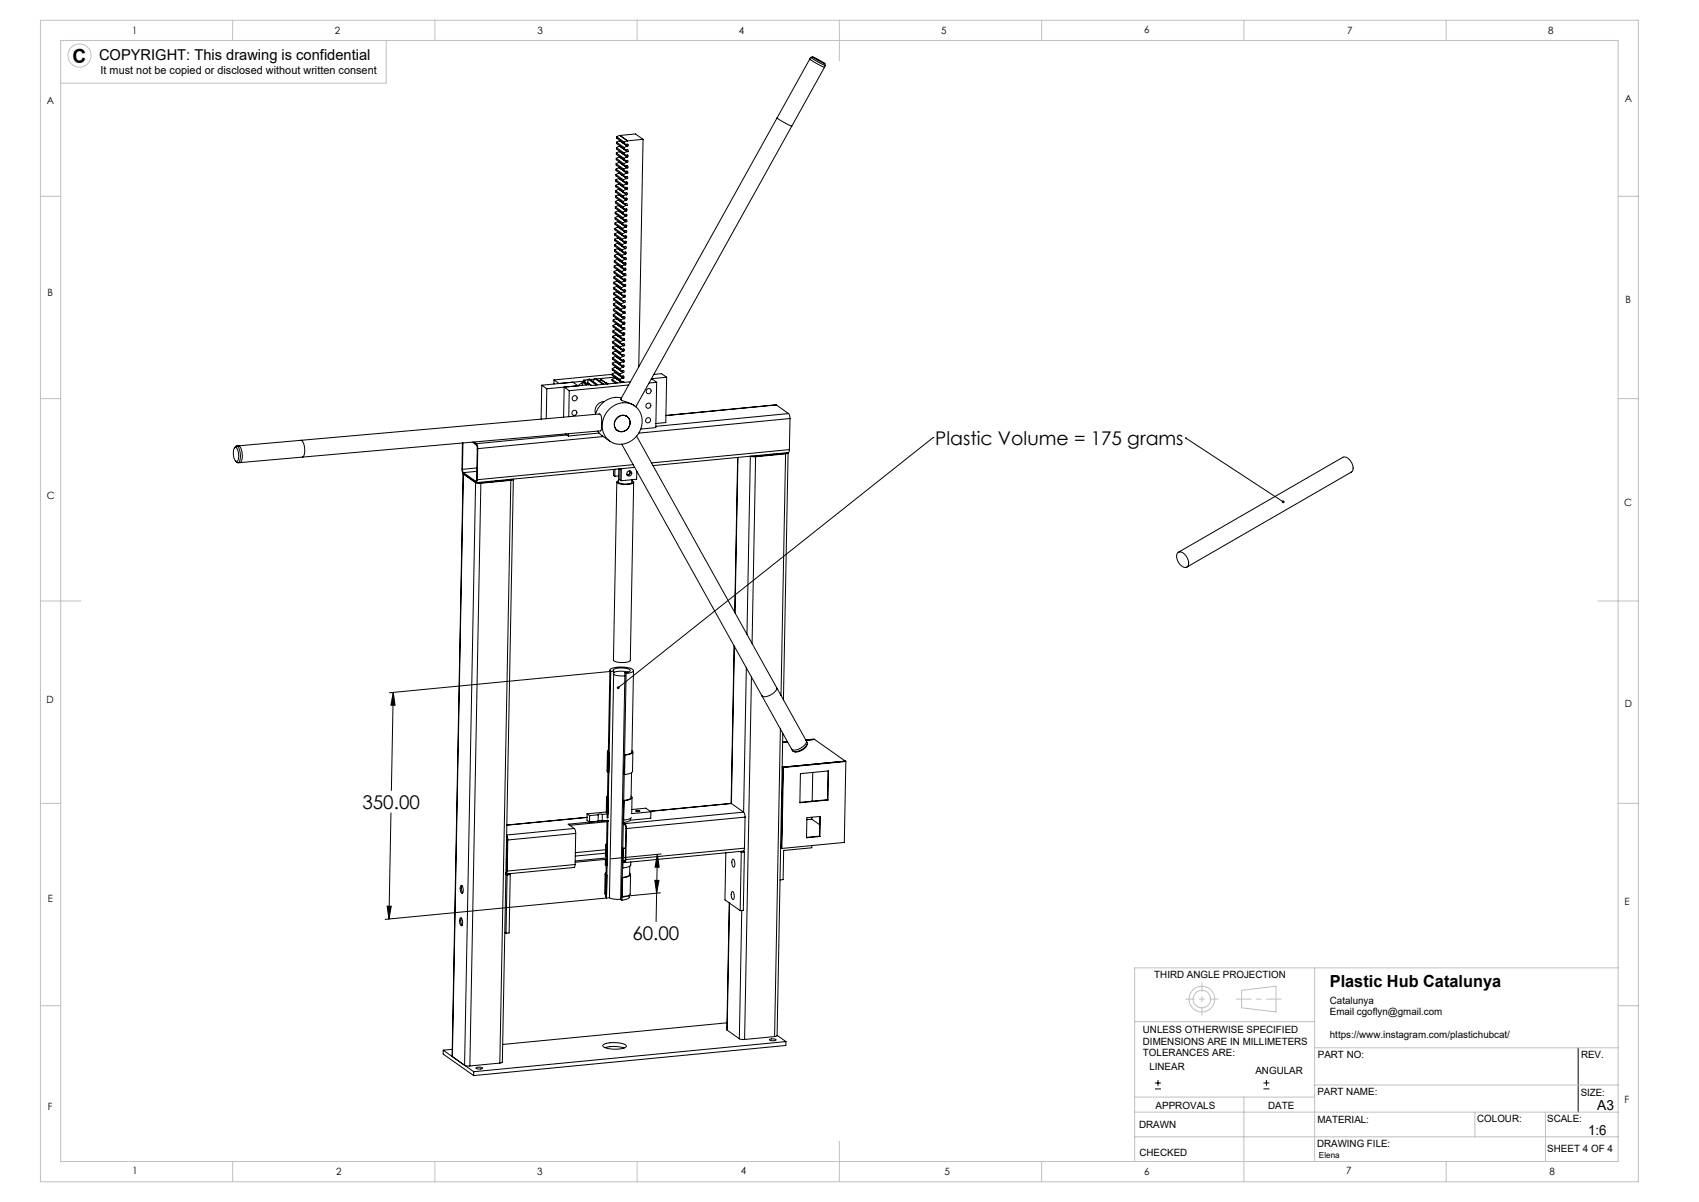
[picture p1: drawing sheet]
<svg xmlns="http://www.w3.org/2000/svg" width="420mm" height="297mm" viewBox="0 0 420 297" stroke-linecap="round" stroke-linejoin="round" font-family="sans-serif">
<g fill="none" stroke="#000" stroke-width=".25">
<path d="M200.2 14.6l3.6 2M200.2 14.6l-8.1 14.6M200.4 14.2l-.2 .4M200.4 14.2l3.7 2M200.9 14l-.5 .2M200.9 14l3 1.7zM203.9 15.7l.2 .5M204.1 16.2l-8.4 15M152.3 39.1v.4l1.9 1.3M152.3 39.1l1.9 1.4M152.4 37.8v.3l1.8 1.4M152.4 37.8l1.9 1.3"/>
<path d="M152.4 36.5v.3l1.9 1.3M152.4 36.5l1.9 1.3M152.4 35.1v.4l1.9 1.3M152.4 35.1l1.9 1.4M152.4 33.8v.3l1.9 1.4M152.4 33.8l1.9 1.3M153.1 38.8l-.8 .3M153.1 38.8l1.9 1.3M153.2 38.8h-.1M153.2 37.5l-.8 .3M153.2 37.5l1.9 1.3M153.2 36.1l-.8 .4"/>
<path d="M153.2 36.1l1.9 1.4M153.2 36.1h.1M153.2 34.8l-.8 .3M153.2 34.8l1.9 1.3M153.2 34.8h.1M153.2 33.5l-.8 .3M153.2 33.5l1.9 1.3M153.2 33.5h.1M153.3 38.8h-.1M153.3 33.5l3.8-.4 1.9 1.3M153.3 37.4l-.1 .1M153.3 36.1h-.1"/>
<path d="M153.3 34.8h-.1M154.2 39.5l.5 .1a.37 .37 0 0 1 .4 0 .37 .37 0 0 1 .2 .4l-.3 .1M154.3 39.1l-.1 .4M154.3 38.1l.8 .2M154.3 37.8v.3M154.3 36.8l.4 .2a.37 .37 0 0 1 .4-.1 .37 .37 0 0 1 .2 .4l-.2 .2M154.3 36.5v.3M154.3 35.5l.8 .2M154.3 35.1v.4M155 38.8l-.7 .3M155.1 38.8h.1M155.1 37.5l-.8 .3"/>
<path d="M155.1 38.3a.24 .24 0 0 1 .2 .3 .24 .24 0 0 1-.2 .2M155.1 38.3h.1M155.1 37.5h.1M155.1 36.1l-.8 .4M155.1 36.1h.1M155.1 34.8l-.8 .3M155.1 34.8h.1M155.1 35.7a.24 .24 0 0 1 .2 .2 .24 .24 0 0 1-.2 .2M155.1 35.7h.1M159 34.4l-3.9 .4M159 34.4l-1.1 56.2M192.1 29.2l3.6 2"/>
<path d="M192.1 29.2l-38.6 69.4M195.7 31.2l-38.5 69.3M152 59.1v.3l1.8 1.4M152 59.1l1.9 1.3M152 57.8v.3l1.9 1.3M152 57.8l1.9 1.3M152 56.4v.4l1.9 1.3M152 56.4l1.9 1.4M152 55.1v.4l1.9 1.3M152 55.1l1.9 1.3M152.1 53.8v.3l1.8 1.3M152.1 53.8l1.9 1.3"/>
<path d="M152.1 52.5v.3l1.9 1.3M152.1 52.5l1.9 1.3M152.1 51.1v.4l1.9 1.3M152.1 51.1l1.9 1.3M152.1 49.8v.3l1.9 1.4M152.1 49.8l1.9 1.3M152.2 48.5v.3l1.8 1.3M152.2 48.5l1.9 1.3M152.2 47.1v.4l1.9 1.3M152.2 47.1l1.9 1.4M152.2 45.8v.3l1.9 1.4M152.2 45.8l1.9 1.3"/>
<path d="M152.2 44.5v.3l1.9 1.3M152.2 44.5l1.9 1.3M152.3 43.1v.4l1.8 1.3M152.3 43.1l1.9 1.4M152.3 41.8v.3l1.9 1.4M152.3 41.8l1.9 1.3M152.3 40.5v.3l1.9 1.3M152.3 40.5l1.9 1.3M152.8 58.8l-.8 .3M152.8 58.8h.1M152.8 58.8l1.9 1.3M152.8 57.4l-.8 .4"/>
<path d="M152.8 57.4l1.9 1.4M152.8 57.4h.1M152.8 56.1l-.8 .3M152.8 56.1l1.9 1.3M152.8 56.1h.1M152.8 54.8l-.8 .3M152.8 54.8h.1M152.8 54.8l1.9 1.3M152.9 54.8l1.8 1.3M152.9 53.4l-.8 .4M152.9 53.4l1.9 1.4M152.9 58.7l-.1 .1"/>
<path d="M152.9 52.1l-.8 .4M152.9 52.1l1.9 1.3M152.9 57.4h-.1M152.9 52.1h.1M152.9 50.8l-.8 .3M152.9 50.8l1.9 1.3M152.9 56.1h-.1M152.9 49.5l-.8 .3M152.9 49.5l1.9 1.3M152.9 49.5h.1M152.9 54.7v.1M153 48.1l-.8 .4"/>
<path d="M153 48.1l1.9 1.3M153 53.4h-.1M153 48.1h.1M153 46.8l-.8 .3M153 46.8h.1M153 46.8l1.9 1.3M153 52.1h-.1M153 45.5l-.8 .3M153 45.5l1.9 1.3M153 45.5h.1M153 50.8h-.1M153 44.1l-.8 .4"/>
<path d="M153 44.1l1.9 1.4M153.1 49.4l-.1 .1M153.1 42.8l-.8 .3M153.1 42.8l1.9 1.3M153.1 48.1h-.1M153.1 42.8h.1M153.1 41.5l-.8 .3M153.1 41.5h.1M153.1 41.5l1.9 1.3M153.1 46.8h-.1M153.1 40.1l-.8 .4M153.1 40.1l1.9 1.4"/>
<path d="M153.1 40.1h.1M153.1 45.4l-.1 .1M153.2 44.1h-.2M153.2 42.8h-.1M153.2 41.4l-.1 .1M153.2 40.1h-.1M153.9 59.4l.4 .2a.37 .37 0 0 1 .4 0 .37 .37 0 0 1 .2 .3l-.2 .2M153.9 59.1v.3M153.9 58.1l.8 .2M153.9 57.8v.3M153.9 56.8l.8 .2M153.9 56.4v.4"/>
<path d="M153.9 55.4l.8 .2M154 55.1l-.1 .3M154 54.1l.8 .2M154 53.8v.3M154 52.8l.4 .1a.37 .37 0 0 1 .4 0 .37 .37 0 0 1 .2 .4l-.2 .1M154 52.4v.4M154 51.5l.5 .1a.37 .37 0 0 1 .3 0 .37 .37 0 0 1 .2 .3l-.2 .2M154 51.1v.4M154 50.1l.5 .2a.37 .37 0 0 1 .4 0 .37 .37 0 0 1 .2 .3l-.3 .2M154.1 49.8l-.1 .3M154.1 48.8l.8 .2M154.1 48.5v.3"/>
<path d="M154.1 47.5l.8 .1M154.1 47.1v.4M154.1 46.1l.5 .2a.37 .37 0 0 1 .3 0 .37 .37 0 0 1 .2 .3l-.2 .2M154.1 45.8v.3M154.1 44.8l.8 .2M154.2 44.5l-.1 .3M154.2 43.5l.4 .1a.37 .37 0 0 1 .4 0 .37 .37 0 0 1 .2 .4l-.2 .1M154.2 43.1v.4M154.2 42.1l.8 .2M154.2 41.8v.3M154.2 40.8l.8 .2M154.2 40.5v.3"/>
<path d="M154.7 58.8l-.8 .3M154.7 58.8h.1M154.7 57.4l-.8 .4M154.7 58.3a.24 .24 0 0 1 .2 .2 .24 .24 0 0 1-.2 .3M154.7 58.3h.1M154.7 57.4h.1M154.7 56.1l-.8 .3M154.7 56.1h.1M154.7 57a.24 .24 0 0 1 .2 .2 .24 .24 0 0 1-.2 .2M154.7 57h.1M154.7 54.8l-.7 .3M154.7 55.6a.24 .24 0 0 1 .3 .3 .24 .24 0 0 1-.3 .2"/>
<path d="M154.7 55.6h.1M154.8 54.8h.1M154.8 54.3a.24 .24 0 0 1 .2 .2 .24 .24 0 0 1-.2 .3M154.8 54.3h.1M154.8 53.4l-.8 .4M154.8 53.4h.1M154.8 52.1l-.8 .3M154.8 52.1h.1M154.8 50.8l-.8 .3M154.8 50.8h.1M154.8 49.4l-.7 .4M154.9 49.4h-.1"/>
<path d="M154.9 48.1l-.8 .4M154.9 49a.24 .24 0 0 1 .2 .2 .24 .24 0 0 1-.2 .2M154.9 49h.1M154.9 48.1h.1M154.9 47.6a.24 .24 0 0 1 .2 .3 .24 .24 0 0 1-.2 .2M154.9 47.6h.1M154.9 46.8l-.8 .3M154.9 46.8h.1M154.9 45.5l-.8 .3M154.9 45.5h.1M154.9 44.1l-.7 .4M154.9 45a.24 .24 0 0 1 .3 .2 .24 .24 0 0 1-.3 .3"/>
<path d="M154.9 45h.1M155 44.1h-.1M155 42.8l-.8 .3M155 42.8h.1M155 41.5l-.8 .3M155 42.3a.24 .24 0 0 1 .2 .3 .24 .24 0 0 1-.2 .2M155 42.3h.1M155 41.5h.1M155 41a.24 .24 0 0 1 .2 .2 .24 .24 0 0 1-.2 .3M155 41h.1M155 40.1l-.8 .4M155 40.1h.1"/>
<path d="M151.6 79.1v.3l1.9 1.4M151.6 79.1l1.9 1.3M151.6 77.8v.3l1.9 1.3M151.6 77.8l1.9 1.3M151.6 76.4v.4l1.9 1.3M151.6 76.4l1.9 1.4M151.7 75.1v.3l1.8 1.4M151.7 75.1l1.8 1.3M151.7 73.8v.3l1.9 1.3M151.7 73.8l1.9 1.3M151.7 72.4v.4l1.9 1.3M151.7 72.4l1.9 1.4"/>
<path d="M151.7 71.1v.3l1.9 1.4M151.7 71.1l1.9 1.3M151.8 69.8v.3l1.8 1.3M151.8 69.8l1.8 1.3M151.8 68.4v.4l1.9 1.3M151.8 68.4l1.9 1.4M151.8 67.1v.3l1.9 1.4M151.8 67.1l1.9 1.3M151.8 65.8v.3l1.9 1.3M151.8 65.8l1.9 1.3M151.9 64.4v.4l1.8 1.3M151.9 64.4l1.9 1.4"/>
<path d="M151.9 63.1v.3l1.9 1.4M151.9 63.1l1.9 1.3M151.9 61.8v.3l1.9 1.3M151.9 61.8l1.9 1.3M151.9 60.4v.4l1.9 1.3M151.9 60.4l1.9 1.4M152.4 78.8l-.8 .3M152.4 78.8l1.9 1.3M152.4 78.8h.1M152.4 77.4l-.8 .4M152.4 77.4l1.9 1.4M152.4 77.4h.1"/>
<path d="M152.4 76.1l-.8 .3M152.4 76.1l1.9 1.3M152.5 74.8l-.8 .3M152.5 74.8l1.9 1.3M152.5 74.8h.1M152.5 73.4l-.8 .4M152.5 73.4l1.9 1.4M152.5 78.7l-.1 .1M152.5 72.1l-.8 .3M152.5 72.1h.1M152.5 72.1l1.9 1.3M152.5 77.4h-.1"/>
<path d="M152.5 70.8l-.8 .3M152.5 70.8l1.9 1.3M152.5 70.8h.1M152.5 76.1h-.1M152.6 69.4l-.8 .4M152.6 69.4l1.9 1.4M152.6 74.7l-.1 .1M152.6 69.4h.1M152.6 68.1l-.8 .3M152.6 68.1h.1M152.6 68.1l1.9 1.3M152.6 73.4h-.1"/>
<path d="M152.6 66.8l-.8 .3M152.6 66.8l1.9 1.3M152.6 72.1h-.1M152.6 65.4l-.8 .4M152.6 65.4l1.9 1.4M152.6 70.7l-.1 .1M152.7 65.4h-.1M152.7 64.1l-.8 .3M152.7 64.1h.1M152.7 64.1l1.9 1.3M152.7 69.4h-.1M152.7 62.8l-.8 .3"/>
<path d="M152.7 62.8l1.9 1.3M152.7 62.8h.1M152.7 68.1h-.1M152.7 61.4l-.8 .4M152.7 61.4l1.9 1.4M152.7 61.4h.1M152.7 66.7l-.1 .1M152.7 60.1l-.8 .3M152.7 60.1l1.9 1.3M152.8 64.1h-.1M152.8 62.7l-.1 .1M152.8 61.4h-.1"/>
<path d="M152.8 60.1h-.1M153.5 79.4l.4 .2a.37 .37 0 0 1 .4 0 .37 .37 0 0 1 .2 .3l-.2 .2M153.5 79.1v.3M153.5 78.1l.4 .1a.37 .37 0 0 1 .4 0 .37 .37 0 0 1 .2 .4l-.2 .2M153.5 77.8v.3M153.5 76.8l.8 .1M153.5 76.4v.4M153.6 75.4l.7 .2M153.6 75.1v.3M153.6 74.1l.8 .2M153.6 73.8v.3M153.6 72.8l.5 .1a.37 .37 0 0 1 .3 0 .37 .37 0 0 1 .2 .4l-.2 .1"/>
<path d="M153.6 72.4v.4M153.6 71.4l.8 .2M153.6 71.1v.3M153.7 70.1l.7 .2M153.7 69.8v.3M153.7 68.8l.8 .2M153.7 68.4v.4M153.7 67.4l.8 .2M153.7 67.1v.3M153.7 66.1l.5 .2a.37 .37 0 0 1 .4-.1 .37 .37 0 0 1 .1 .4l-.2 .2M153.8 65.8l-.1 .3M153.8 64.8l.7 .2"/>
<path d="M153.8 64.4v.4M153.8 63.4l.8 .2M153.8 63.1v.3M153.8 62.1l.8 .2M153.8 61.8v.3M153.8 60.8l.8 .2M153.9 60.4l-.1 .4M154.3 78.8l-.8 .3M154.3 78.8h.1M154.3 77.4l-.8 .4M154.3 77.4h.1M154.3 76.9a.24 .24 0 0 1 .3 .3 .24 .24 0 0 1-.3 .2"/>
<path d="M154.3 76.9h.1M154.4 76.1l-.9 .3M154.4 76.1h.1M154.4 74.8l-.8 .3M154.4 75.6a.24 .24 0 0 1 .2 .3 .24 .24 0 0 1-.2 .2M154.4 75.6h-.1M154.4 74.8h.1M154.4 73.4l-.8 .4M154.4 74.3a.24 .24 0 0 1 .2 .2 .24 .24 0 0 1-.2 .3M154.4 74.3h.1M154.4 73.4h.1M154.4 72.1l-.8 .3"/>
<path d="M154.4 72.1h.1M154.4 70.8l-.8 .3M154.4 71.6a.24 .24 0 0 1 .3 .3 .24 .24 0 0 1-.3 .2M154.4 71.6h.1M154.5 70.8h-.1M154.5 70.3a.24 .24 0 0 1 .2 .2 .24 .24 0 0 1-.2 .3M154.5 70.3h-.1M154.5 69.4l-.8 .4M154.5 69.4h.1M154.5 68.1l-.8 .3M154.5 68.9a.24 .24 0 0 1 .2 .3 .24 .24 0 0 1-.2 .2M154.5 68.9v.1"/>
<path d="M154.5 68.1h.1M154.5 66.8l-.8 .3M154.5 67.6a.24 .24 0 0 1 .2 .3 .24 .24 0 0 1-.2 .2M154.5 67.6h.1M154.5 66.8h.1M154.5 65.4l-.7 .4M154.6 65.4h-.1M154.6 64.1l-.8 .3M154.6 65a.24 .24 0 0 1 .2 .2 .24 .24 0 0 1-.2 .2M154.6 65h-.1M154.6 64.1h.1M154.6 63.6a.24 .24 0 0 1 .2 .3 .24 .24 0 0 1-.2 .2"/>
<path d="M154.6 63.6h.1M154.6 62.8l-.8 .3M154.6 62.8h.1M154.6 61.4l-.8 .4M154.6 62.3a.24 .24 0 0 1 .2 .2 .24 .24 0 0 1-.2 .3M154.6 62.3h.1M154.6 61.4h.1M154.6 61a.24 .24 0 0 1 .3 .2 .24 .24 0 0 1-.3 .2M154.6 61h.1M154.7 60.1l-.8 .3M154.7 60.1h.1M133.9 95.2l1.3 .9"/>
<path d="M133.9 95.2l-.1 8.4M135.2 96.1l-.2 7.4M137 93.9l1.2 .9M137 93.9l-.1 1M140.7 96.5l-.1 6.5M140.7 96.5l-1.2-.8-.2 7.4M141.6 94.4l1.3 .9M143 95.3h.1M143.9 94.6l.1 .6M144 94.5l1 .6M144.3 94.3l1.1 .8M144.6 94.1l-1.6 1.2"/>
<path d="M144.6 94.1l-10.7 1.1M145.3 94.6l.9 .7M145.3 94.6h.1M145.3 94.6l-.1 .3M145.4 93.8l-1.1 .1 .3 .2M145.4 93.7l-.1 .9M145.4 93.7h.4l1.9 1.3M145.4 93.7l1.9 1.4M145.9 95l-10.7 1.1M146.9 93.7l-1 .1M147 93.5l-.3 .8M147 93.5l.3 .1 1.9 1.3"/>
<path d="M147 93.5l1.9 1.4M147.3 95.1h.1M147.7 95l-.4 .1M147.7 95v.1M148.5 93.8l-.3 .4M148.5 93.8l1.7 1.1M148.5 93.8l1.6 1.1M148.9 94.9h.3M148.9 94.9l-.1 .1M149.2 94.9v.1M149.4 99.2a2.31 2.31 0 0 0-2.2 3.1M149.8 94.6l.5 .3"/>
<path d="M151.3 93.7v.4l.9 .6M151.3 93.7l1.3 .9M151.3 92.5l-14.3 1.4M151.3 92.4v.3l1.9 1.4M151.3 92.4l1.9 1.3M151.4 91.1v.3l1.8 1.3M151.4 91.1l1.8 1.3M151.4 89.7v.4l1.9 1.3M151.4 89.7l1.9 1.4M151.4 88.4v.3l1.9 1.4M151.4 88.4l1.9 1.3M151.4 87.1v.3l1.9 1.3"/>
<path d="M151.4 87.1l1.9 1.3M151.5 85.7v.4l1.8 1.3M151.5 85.7l1.8 1.4M151.5 84.4v.4l1.9 1.3M151.5 84.4l1.9 1.3M151.5 83.1v.3l1.9 1.4M151.5 83.1l1.9 1.3M151.5 81.8v.3l1.9 1.3M151.5 81.8l1.9 1.3M151.6 80.4v.4l1.8 1.3M151.6 80.4l1.8 1.3M152 93.2l-4.6 .4"/>
<path d="M152.1 93.4l-.8 .3M152.1 93.4h.1M152.1 93.4l1.6 1.1M152.1 92.1l-.8 .3M152.1 92.1l1.9 1.3M152.1 92.1h.1M152.2 90.7l-.8 .4M152.2 90.7l1.9 1.4M152.2 90.7h.1M152.2 89.4l-.8 .3M152.2 89.4l1.9 1.3M152.2 88.1l-.8 .3"/>
<path d="M152.2 88.1l1.9 1.3M152.2 88.1h.1M152.2 93.4h-.1M152.2 86.7l-.8 .4M152.2 86.7l1.9 1.4M152.2 92l-.1 .1M152.3 85.4l-.8 .3M152.3 85.4h.1M152.3 85.4l1.8 1.3M152.3 90.7h-.1M152.3 84.1l-.8 .3M152.3 84.1l1.9 1.3"/>
<path d="M152.3 84.1h.1M152.3 89.4h-.1M152.3 82.7l-.8 .4M152.3 82.7l1.9 1.4M152.3 88l-.1 .1M152.3 81.4l-.8 .4M152.3 81.4h.1M152.3 81.4l1.9 1.3M152.3 86.7h-.1M152.4 80.1l-.8 .3M152.4 80.1l1.9 1.3M152.4 85.4h-.1"/>
<path d="M152.4 84l-.1 .1M152.4 82.7h-.1M152.4 81.4h-.1M152.5 80.1h-.1M153.2 94.1l.8 .2M153.2 93.7v.4M153.2 92.7l.8 .2M153.2 92.4v.3M153.3 91.4l.7 .2M153.3 91.1v.3M153.3 90.1l.8 .2M153.3 89.7v.4"/>
<path d="M153.3 88.7l.4 .2a.37 .37 0 0 1 .4 0 .37 .37 0 0 1 .2 .3l-.2 .2M153.3 88.4v.3M153.3 87.4l.8 .2M153.3 87.1v.3M153.4 86.1l.4 .1a.37 .37 0 0 1 .4 0 .37 .37 0 0 1 .2 .4l-.2 .1M153.4 85.7v.4M153.4 84.8l.8 .1M153.4 84.4v.4M153.4 83.4l.8 .2M153.4 83.1v.3M153.4 82.1l.5 .1a.37 .37 0 0 1 .4 0 .37 .37 0 0 1 .1 .4l-.2 .1M153.4 81.7v.4"/>
<path d="M153.5 80.8l.7 .1M153.5 80.4v.4M153.5 98.6a1.06 1.06 0 0 0 1.1 .7l2.1 .8M153.6 98.3a5.5 5.5 0 0 0-6.4 4.1M154 93.4l-.8 .3M154 94.3l.2 .2M154 94.3h.1M154 93.4h.1M154 92.9a.24 .24 0 0 1 .3 .3 .24 .24 0 0 1-.3 .2M154 92.9h.1M154.1 92.1l-.9 .3M154.1 92.1h.1"/>
<path d="M154.1 90.7l-.8 .4M154.1 91.6a.24 .24 0 0 1 .2 .2 .24 .24 0 0 1-.2 .3M154.1 91.6h-.1M154.1 90.7h.1M154.1 90.3a.24 .24 0 0 1 .2 .2 .24 .24 0 0 1-.2 .2M154.1 90.3h.1M154.1 89.4l-.8 .3M154.1 89.4h.1M154.1 88.1l-.8 .3M154.1 88.1h.1M154.1 86.7l-.8 .4M154.1 87.6a.24 .24 0 0 1 .3 .2 .24 .24 0 0 1-.3 .3"/>
<path d="M154.1 87.6h.1M154.2 86.7h.1M154.2 85.4l-.8 .3M154.2 85.4h.1M154.2 84.1l-.8 .3M154.2 84.9a.24 .24 0 0 1 .2 .3 .24 .24 0 0 1-.2 .2M154.2 84.9h.1M154.2 84.1h.1M154.2 83.6a.24 .24 0 0 1 .2 .2 .24 .24 0 0 1-.2 .3M154.2 83.6h.1M154.2 82.7l-.8 .4M154.2 82.7h.1"/>
<path d="M154.2 81.4l-.8 .3M154.3 81.4h.1M154.3 80.1l-.8 .3M154.3 80.9a.24 .24 0 0 1 .2 .3 .24 .24 0 0 1-.2 .2M154.3 80.9h-.1M154.3 80.1h.1M155.4 95.1l-14.7 1.4M155.9 94.3l-9.7 1M161.6 92.5l1.9-.2 1.3 .9M162.3 94.5l-.2 11.2-3.7 .3M162.3 94.5l-1.9 .1M164.8 93.2l-3.8 .4 1.3 .9"/>
<path d="M164.8 93.2l-.2 11.2-2.5 .2M57.9 110.7l.3-.3a.51 .51 0 0 1 .6-.1 .51 .51 0 0 1 .3 .5l.2 .9a2.5 2.5 0 0 1-.5 2.7l-.6-.5M58 110.6a.83 .83 0 0 1 .9 1.1l.1 .3a1.69 1.69 0 0 1-.6 2 3 3 0 0 1-.4-3.4zM58.9 110.2a3.2 3.2 0 0 1 .9 3.6l-.5 .5M59.3 114.3h-.5M74.4 108.8a2.92 2.92 0 0 1 .9 3.2l-.3 .7-.3 .2M74.4 108.8l-15.9 1.4M74.7 112.9l-15.4 1.4M114.3 109.5l-.1 6.6 .4 1M114.3 116l.3 .8M114.4 109.5l-.1 6.5M114.5 117l-2.7 144.1 2.8-144"/>
<path d="M114.5 117.1h.1M114.6 117.1l3 2.1M114.6 116.8l3 2.1M116.7 109.2l1.1 .8 .2 .6-.2 7.8v.4l-.2 .1M117.2 109.2l.5 .4M117.6 119.2l1.3 .2M117.6 119.2l-2.8 144 1.3 .2M117.7 118.9h-.1M117.7 109.6l.4 1.3M117.9 116.5l-3.3 .3M117.9 115.6l-3.6 .4M118 118.5a.46 .46 0 0 1-.4 .7"/>
<path d="M118.1 110.9l-.1 7.6M118.9 119.4l-2.8 144M122.6 118.8v.1M123.5 118.7v.2M126.3 118.7l-7.4 .7M126.3 118.7l-2.7 144M126.5 118.4v.1M126.6 118.4l-.4 .2-7.5 .7-.8-.1M126.9 118.4a.39 .39 0 0 1-.6 .3M126.9 118.4l-2.7 144-.6 .3M139.8 107.2l.7 .5M140.1 107.5l-22.4 2.1"/>
<path d="M140.5 107.2v.5M147.7 106.5l.2 .2a8.9 8.9 0 0 0 2.8 2.3M148.1 102.3h.2a4.4 4.4 0 0 1 .4 3l-.1 .9-.1 .3-73.8 6.4M148.1 107l-7.6 .7M148.2 102.3l-73.8 6.5M149.1 107.9l-31 3M150.6 101.1a4.6 4.6 0 0 1 6.2-.9 4.6 4.6 0 0 1 1.5 6.1 5 5 0 0 1-8.6 1.7 5.4 5.4 0 0 1 .9-6.9zM151.7 116v1.5l.3 .2M152 116v1.7M152.3 106.1l.3 .2M152.5 119.1l-.9 44a4.2 4.2 0 0 0 4.1 .3l.9-44.2M152.6 103.2a1.9 1.9 0 0 1 2.8 0 1.9 1.9 0 0 1-.3 2.8 1.92 1.92 0 0 1-2.9 0 1.92 1.92 0 0 1 .4-2.8z"/>
<path d="M152.7 103.2a1.86 1.86 0 0 1 2.7 .1 1.86 1.86 0 0 1-.3 2.7 1.88 1.88 0 0 1-2.9 0 1.88 1.88 0 0 1 .5-2.8zM152.9 118.8l-.4 .3a3.2 3.2 0 0 0 3.2 .5l.9-.3v-.2l-.4-.3M152.9 117.6l-.9 .1M153 115.9l-.1 3.2a3.2 3.2 0 0 0 3.3 .1v-.7M153.3 115.8l-.1 2.8 .4 .2M153.6 115.8v3M153.7 109.8l34.6 62.1M154.6 102.7l.4 .2M154.8 102.8l.2 .1M155 102.9l.1 .1M155.5 116.4a.5 .5 0 0 1 .1 .6 .5 .5 0 0 1-.7 .2M155.8 116.4a.7 .7 0 0 1-.1 .7 .7 .7 0 0 1-.7 .3"/>
<path d="M156.5 114.8l-38.5 3.7M156.7 100.1l.2 .2M156.9 115.5l-39.2 3.8M157.4 107.8l34.6 62.1M157.4 116.4v2l-3.8 .4M182.4 113l-.8 38.3M182.4 113l-.7 38.4M185.5 112.7l-.8 44M185.6 112.7l1.2 .2M186.8 112.9l-.9 46.1M190.5 112.2v.2M191.4 112.2v.1"/>
<path d="M191.9 100.1l-27.3 2.5M191.9 100.1l3 2.1M191.9 100.1l-27.3 2.6M194.2 112.1l-7.4 .8M194.2 112.1l-1.1 59.7M194.4 111.9v.1M194.5 111.9l-.4 .2-7.4 .7-.8-.1M194.8 111.8a.39 .39 0 0 1-.6 .3M194.8 111.9l-1.1 61M194.9 102.2l.4 1.2M194.9 102.2l-32.8 3.2M195.1 111.1l-.2 .7-33.5 3.2"/>
<path d="M195.1 111.1l-34 3.3M195.3 103.4l-.2 7.7M195.3 103.4l-37.4 3.6M230.7 108.1h.1M230.7 108.1l-77.9 61.8M293.1 108.2h.1M293.1 108.2l24.1 15.8M291.1 136.6a1.56 1.56 0 0 1 2.2 1 1.84 1.84 0 0 1 0 2.6 2.62 2.62 0 0 1-2.4-3.2zM291.3 136.5l40.7-23.5a2.36 2.36 0 0 1 2.5 2.4l-.1 .8-.3 .4-40.7 23.5M181.5 159.6l-.8 38.9M181.5 159.7l-.7 38.8M97.2 171.1l-.4 24.2"/>
<path d="M97.2 171.1l.5 3.2-1.1-.1zM150.8 165.6l-.4 20.1 .2 .3h-.2M150.8 165.9l-54.5 5.3M151 165.9l-.2-.2a1.25 1.25 0 0 1 1.4-.8h2.4a2.2 2.2 0 0 1 2 .8 2.12 2.12 0 0 1-1.8 .7M151 165.9l-.7 36.2h-.2l.1-4.8M151.7 166.6l1.1 .4h1.7M151.7 165.8l-.1-.2a3.3 3.3 0 0 1 3.2-.4l1 .4a1.03 1.03 0 0 1-1.3 .6M151.7 165.8l-.7 .1M151.7 165.8l-1 56M154.5 166.2l.3 .2M154.5 166.2l-1.1 56M154.8 166.4l-1.1 56"/>
<path d="M155.2 166.1l-1.9-.2-1.6 .3M156.6 165.7l-.4 20.1a1.44 1.44 0 0 1-1.4 .7l-.3 .1M184.5 165l-.7 35.7M185.8 167.3l-1.7 89.5M188.3 171.9l7.4 13.2M192 169.9l7.5 13.6a2.41 2.41 0 0 1-2 2 1.18 1.18 0 0 1-1.8-.4M192 169.9a2.41 2.41 0 0 1-2.1 2.1 1.31 1.31 0 0 1-1.6-.1M149.9 196.9v3.9M150.2 185.7l-.1 4.8 .2 .3h.2M150.2 196.6l-.3 .3 .3 .4M150.4 186l-.2 10.9 .2 .4h-.2M150.4 185.4l-.2 .2 .2 .4"/>
<path d="M154.3 197.8l-.1 4.8M154.3 191.3l.1 .1M154.5 186.6l-.1 4.8M156 196.7a.47 .47 0 0 1 .2 .6 .47 .47 0 0 1-.6 .3l-1.3 .2M156.1 190.9l-.1 6.2a1.42 1.42 0 0 1-1.4 .6l-.3 .1M156.2 185.5a.46 .46 0 0 1 .2 .5 .46 .46 0 0 1-.5 .3l-1.4 .3M156.2 197.1v3.8M156.4 185.8v4.8a1.6 1.6 0 0 1-1.6 .7l-.4 .1M180.7 198.5h.1M180.7 198.5l-20 1.9M180.8 198.5l3 2.2M180.8 198.5l-20 2"/>
<path d="M192.9 180.1l-1.4 76M193.4 189.8l.1 .1M193.4 189.4l.3 .2M193.5 181.2l-1.4 74.7-.6 .2M193.7 189.6l-.4 20M194.7 183.3l-1.2 .1M194.7 183.3l-1.2 .2M197.9 191.2l6.9-.7-.1 7.2-7 .7zM199.2 182.8l2-.2 7.9 5.6M199.3 183.1a2.69 2.69 0 0 1-2.5 2.2h-.7l-.4-.2M199.5 183.9a3 3 0 0 1-3.2 1.8M200.9 190.9l-.1 7.1"/>
<path d="M201.4 182.7l-2.2 .2M204.6 197.6l.1 .1M204.6 197.6l-6.9 .7M204.7 190.5l-.1 7.1M209 188.1l-15.5 1.5-.3 20-.2-.5M209.1 188.2l-.4 20-15.4 1.4M209.1 188.2l-15.4 1.4M96.6 200.9l-.4 26.2M114 218.8a1.22 1.22 0 0 1 .4 1.7l-.1 .2a1.53 1.53 0 0 1-.3-1.9zM114.2 218.8l-.1 .9 .3 .9M125.1 216l.3 .2M125.2 206.7l.2 .8-.3 8.1"/>
<path d="M125.2 206.4l.3 1.2M125.3 213.2h-.2M125.3 212.3h-.2M125.4 216.2l-.3 14.4M125.5 207.6l-.1 7.6M125.8 215.9l.3 .2M126.1 216.1l-.2 14.4-.8 .1M126.1 216.1l-.7 .1M142 204.7l.3 1.2M142 204.7l-1.5-1.1 9.8-.9-.4 19.2M142 204.7l-16.8 1.6M142.2 213.6l-.3 .7-16.8 1.7 .2-.3 .1-.5"/>
<path d="M142.2 213.6l-16.8 1.6M142.3 205.9l-16.8 1.7M142.3 205.9l-.1 7.7M145.1 201.9l-19.8 2M145.1 201.1l.7 .4M145.1 201.1v1.6l.6 .4 .1-1.6M147.9 201.3l-2.1 .2M147.9 201.3v1.6M148.9 201.2l-.8-.1-.2 .2M148.9 201.2v1.6h-1M149.6 216l-.1 4.8 .2 .3h.2l.1-4.8M149.7 212.3l-.1 1.4 .5 .2"/>
<path d="M149.7 210.8l-7.5 .7M149.7 210l-7.5 .7M149.7 208.8v2.9M149.8 216.3l-.1 5.3 .2 .3M149.8 215.6l-.2 .3 .2 .4M149.9 200.6l-4.8 .5M150 209.1l-.2 6.9 .2 .3M150 208.4l-.3 .3 .3 .4M150 216.3h-.2M150.1 203l-.1 5.8 .2 .3h-.2M150.1 212.3l-7.9 .8M150.1 212l-7.9 .7"/>
<path d="M150.3 203l-9.4 .9M150.3 201.1l-1.4 .1M153.9 212.5l.4 .3M154 209.6l.1 .1M154 209.6v4.9M154.1 209.7l-.1 4.8M154.1 203.2v.3l.5 .4 .1 .6-.1 7.8-.1 .4-.2 .1M154.1 203.2l.4 .3M154.1 202.6h.1M154.5 212.8h-.2M154.5 203.5l.4 1.2M154.6 209.6l-.5 .1"/>
<path d="M154.6 209.5l-.6 .1M154.7 212.4a.46 .46 0 0 1-.4 .7l-.4-.3M154.9 204.7l-.2 7.7M155.7 215.8a.46 .46 0 0 1 .1 .5 .46 .46 0 0 1-.5 .3l-1.5 .2M155.7 214l-.1 2.1a1.97 1.97 0 0 1-1.8 .7M155.8 202.7l-.7 .3-1 .2M155.8 202.2v.5M155.9 216.1l-.1 4.8a2.05 2.05 0 0 1-2.1 .7l.1-4.8M155.9 213v.7a1.88 1.88 0 0 1-1.9 .8M156.1 202a2.79 2.79 0 0 1-1.9 .6M156.2 200l3.4-.3 1.3 .9M157.1 200.4l.7-.2 .4 .2-.6 .1z"/>
<path d="M160.9 200.6l-4.8 .4M160.9 200.6v1.6l-5.1 .5M161.9 217.5h1l-.6 3.2zM162.5 211.1l.5 3.2h-1.1zM162.5 211.1l-.2 9.6M163.4 211l-12.4 1.2M179.4 210.7l-.2 11.6 3.8 2.7M181.1 212.3a1.22 1.22 0 0 1 .5 1.8l-.2 .2a1.53 1.53 0 0 1-.3-2zM182.9 210.4l.3 .2M183.2 210.6l-.2 14.4M183.7 210.3l.3 .2M183.8 200.7l.4 1.2"/>
<path d="M183.8 200.7l-29.3 2.8M184 210.5l-.8 .1M184 210.5l-.3 14.4-.7 .1M184 209.6l-.2 .7-29.4 2.8M184 209.6l-29.3 2.8M184.2 201.9l-29.3 2.8M184.2 201.9l-.2 7.7M193 209.4l.3 .2M199.5 202l3.3-.3-.1 5-3.3 .3zM200.7 208.9v.6l-7 .6-.1 7.2-.8 .1M200.7 202.4l1.9 1.4M200.7 202.4l-1.2 .1"/>
<path d="M200.7 201.9v.5M202.6 206.6l.1 .1M202.6 206.6l-3.2 .3M202.7 201.7l-.1 4.9M95.7 223.9h1l-.5 3.2zM113.8 226.8a1.22 1.22 0 0 1 .5 1.7l-.2 .2a1.53 1.53 0 0 1-.3-1.9zM114.1 226.8l-.2 .9 .3 .9M124.8 230.4l.3 .2M149.7 221.9l-54.5 5.3M150.7 221.8l-.8 .1M150.7 221.8l1.1 .4h1.6M153.4 222.2l.3 .2"/>
<path d="M155.6 221.2a.93 .93 0 0 1-1.2 1.1l-.7 .1M162.3 220.7l-.1 7M163.2 220.6l-9.6 .9M180.3 223.1l-.5 31.4M180.3 223.2l-.5 31.3M181 220.3a1.22 1.22 0 0 1 .4 1.8l-.1 .2a1.53 1.53 0 0 1-.3-2zM183.4 225l-.6 31.7M109.6 259.5l7.5 5.3M109.6 259.5v1l7.5 5.3M111.8 259.3l-2.2 .2M149.2 258.1a7 7 0 0 1 5.6 .2v.1a1.25 1.25 0 0 1-1.4 .8h-2.4a2.2 2.2 0 0 1-2-.9zM149.6 258.9l2.4-.3 2.3 .4"/>
<path d="M179.7 252.7l-55.4 5.4M179.8 254.5l3 2.2M182.8 256.7l1.3 .1M190.3 256.8l.4-.1a.96 .96 0 0 1 1.1 .3l-.6 .2a.66 .66 0 0 1-.9-.4zM191.5 256.1l-7.4 .7M192.1 255.8l2.2 1.6M194.3 257.4l-77.2 7.4M194.3 257.4v.9l-77.2 7.5M390.1 258.9v15.9M117.1 264.8v1M117.7 263.9l.6-.2a.67 .67 0 0 1 1 .3l-.5 .1a.96 .96 0 0 1-1.1-.2zM123.6 262.7l-7.5 .7"/>
<path d="M285.5 269.1h1.5M285.5 267.6h1.5M286.3 266.9v1.4M312.3 269.1h1.5M312.3 267.6h1.5M313.1 266.8v1.5"/>
<circle cx="142.1" cy="98.4" r=".63"/>
<circle cx="160.3" cy="96.7" r=".63"/>
<circle cx="142" cy="102" r=".63"/>
<circle cx="155.5" cy="117" r=".63"/>
<circle cx="160.2" cy="103.8" r=".63"/>
<circle cx="160.3" cy="100.3" r=".63"/>
</g>
<g fill="none" stroke="#c0c0c0" stroke-width=".25">
<path d="M10 5h395v287h-395zM15 10h385v277h-385zM57.5 5v5M95.5 10v10.5h-80.5M107.5 5v5M157.5 5v5M207.5 5v10M257.5 5v5M307.5 5v5M357.5 5v5M10 48.5h5M400 48.5h5"/>
<path d="M10 98.5h5M400 98.5h5M10 148.5h10M395 148.5h10M10 198.5h5M400 198.5h5M325 239.1v47.9M400 239.1h-119.5v47.9M10 248.5h5M280.5 252.4h44.5M306.9 244.7l8.5-1v6.3l-8.5-1zM325 258.9h75"/>
<path d="M400 248.5h5M280.5 274.8h119.5M280.5 271.1h44.5M307.5 271.1v20.9M324.8 268.1h75.2M364.6 274.8v6.1M382 274.8v12.2M57.5 287v5M107.5 287v5M157.5 287v5M207.5 282v10M257.5 287v5"/>
<path d="M280.5 280.9h119.5M357.5 287v5"/>
<circle cx="19.7" cy="13.7" r="2.86"/>
<circle cx="297.1" cy="246.9" r="2.17"/>
<circle cx="297.1" cy="246.9" r="3.2"/>
</g>
<path d="M293.1 246.9h8M297.1 250.9v-8" fill="none" stroke="#c0c0c0" stroke-width=".25" stroke-dasharray="15.2 1.3 1.3 1.3" stroke-dashoffset="13.1"/>
<path d="M305.6 246.9h11.1" fill="none" stroke="#c0c0c0" stroke-width=".25" stroke-dasharray="15.2 1.3 1.3 1.3" stroke-dashoffset="11.6"/>
<g fill="#000">
<path d="M317 123.8v.4h.5l-.3-.2 .3 .2-.1-.5zM152.6 169.7v.4l.2-.2-.2 .2a.34 .34 0 0 0 .4 .1 .34 .34 0 0 0 .1-.5 .34 .34 0 0 0-.5 0z"/>
<path d="M95.7 223.9h1l-.5 3.2zM97.2 171.1l.5 3.2-1.1-.1zM162.5 211.1l.5 3.2h-1.1zM161.9 217.5h1l-.6 3.2z"/>
</g>
<text font-size="4.8" x="17.9" y="15.5">C</text>
<g font-size="4.7">
<text x="231.2" y="109.9">Plastic Volume = 175 grams</text>
<text x="89.6" y="199.8">350.00</text>
<text x="156.3" y="232.3">60.00</text>
</g>
<text font-size="4.1" x="328.7" y="244">Plastic Hub Catalunya</text>
<text font-size="3.7" x="24.5" y="14.8">COPYRIGHT: This drawing is confidential</text>
<g font-size="3.4">
<text x="394.8" y="274.2">A3</text>
<text x="392.6" y="280.4">1:6</text>
</g>
<text font-size="2.7" x="24.9" y="18.4">It must not be copied or disclosed without written consent</text>
<g font-size="2.5">
<text x="32.7" y="8.3">1</text>
<text x="82.7" y="8.3">2</text>
<text x="132.9" y="8.3">3</text>
<text x="182.7" y="8.3">4</text>
<text x="232.7" y="8.3">5</text>
<text x="282.8" y="8.3">6</text>
<text x="333" y="8.4">7</text>
<text x="382.8" y="8.3">8</text>
<text x="11.6" y="25.7">A</text>
<text x="401.7" y="25.3">A</text>
<text x="11.8" y="73">B</text>
<text x="401.8" y="75">B</text>
<text x="11.6" y="123.2">C</text>
<text x="401.5" y="125">C</text>
<text x="11.5" y="173.7">D</text>
<text x="401.6" y="174.6">D</text>
<text x="11.8" y="223">E</text>
<text x="401.6" y="223.7">E</text>
<text x="285.3" y="241.8">THIRD ANGLE PROJECTION</text>
<text x="328.7" y="248">Catalunya</text>
<text x="328.7" y="250.8">Email cgoflyn@gmail.com</text>
<text x="282.5" y="255.3">UNLESS OTHERWISE SPECIFIED</text>
<text x="328.7" y="256.4">https://www.instagram.com/plastichubcat/</text>
<text x="282.5" y="258.1">DIMENSIONS ARE IN MILLIMETERS</text>
<text x="282.5" y="260.9">TOLERANCES ARE:</text>
<text x="325.8" y="261.3">PART NO:</text>
<text x="390.8" y="261.4">REV.</text>
<text x="284.1" y="264.5">LINEAR</text>
<text x="310.3" y="265.3">ANGULAR</text>
<text x="11.8" y="274.3">F</text>
<text x="285.7" y="274.1">APPROVALS</text>
<text x="313.5" y="274">DATE</text>
<text x="325.7" y="270.5">PART NAME:</text>
<text x="390.8" y="270.7">SIZE:</text>
<text x="401.6" y="272.7">F</text>
<text x="281.6" y="278.8">DRAWN</text>
<text x="325.7" y="277.5">MATERIAL:</text>
<text x="365.2" y="277.3">COLOUR:</text>
<text x="382.5" y="277.2">SCALE:</text>
<text x="281.7" y="285.5">CHECKED</text>
<text x="325.6" y="283.5">DRAWING FILE:</text>
<text x="382.5" y="284.8">SHEET 4 OF 4</text>
<text x="32.8" y="290.2">1</text>
<text x="83.1" y="290.3">2</text>
<text x="132.8" y="290.3">3</text>
<text x="183.1" y="290.2">4</text>
<text x="233.5" y="290.2">5</text>
<text x="282.9" y="290.3">6</text>
<text x="332.8" y="290.2">7</text>
<text x="383" y="290.3">8</text>
</g>
<text font-size="2.1" x="326" y="286.2">Elena</text>
</svg>
